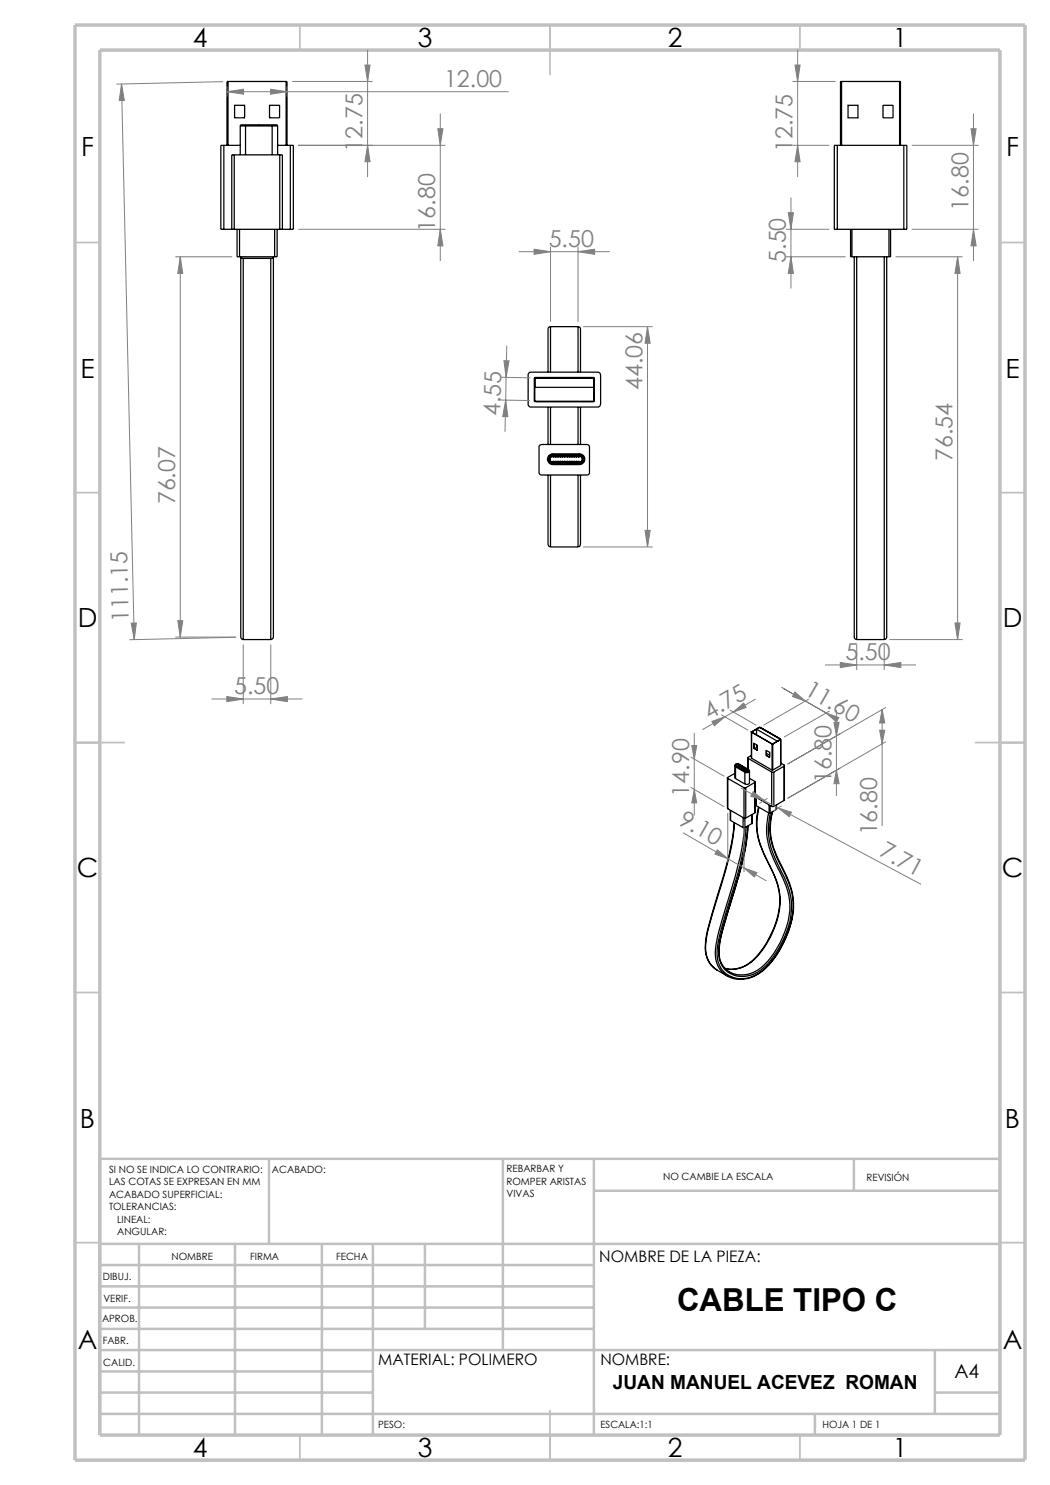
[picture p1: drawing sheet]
<svg xmlns="http://www.w3.org/2000/svg" width="210mm" height="297mm" viewBox="0 0 210 297" stroke-linecap="round" stroke-linejoin="round" font-family="sans-serif">
<g fill="none" stroke="#000" stroke-width=".25">
<path d="M45.6 16.3h-.2v12.8M45.6 16.3v12.8M45.6 16.3h11.6M57.2 16.3h.2v12.8M57.2 16.3v12.8M168.3 16.3h-.2v12.8M168.3 16.3h11.6M168.3 16.3v12.8M179.9 16.3h.2v12.8M179.9 16.3v12.8M44.8 29.1h-.6v16.8h.6M44.8 29.1v16.8"/>
<path d="M44.8 29.1h3.2M46.8 31h-.4v14.9M46.8 31v14.9M46.8 31h9.2M46.9 21.1h2v2.5l-2-.1zM48 25.2h1.1M48 25.2v5.8M49.1 25h-.9l-.2 .2M49.1 25v.2M49.1 25.2v5.8M49.1 25.2h5.3M49.1 25h5.3"/>
<path d="M51.8 25v.2M53.9 21.1h2l-.1 2.5-1.9-.1zM54.4 25h.9l.2 .2M54.4 25v.2M54.4 25.2h1.1M54.4 25.2v5.8M55.5 25.2v5.8M55.5 29.1h2.6M56 31h.5v14.9M56 31v14.9M58.1 29.1h.6v16.8h-.6M58.1 29.1v16.8"/>
<path d="M167.5 29.1h-.6v16.8h.6M167.5 29.1h13.3M167.5 29.1v16.8M169.7 21.1h1.9v2.5l-2-.1zM176.6 21.1h2l-.1 2.5-1.9-.1zM180.8 29.1h.6v16.8h-.6M180.8 29.1v16.8M44.8 45.9h1.6M46.4 45.9h.4M46.8 45.9h9.2M47.4 45.9v5.5h.5M47.9 45.9v5.5"/>
<path d="M47.9 51.4h7M48.2 51.5v70.8a22.7 22.7 0 0 0 .1 5.4l.3 .2M48.2 51.5l.4 .2M48.2 51.4v.1M48.6 51.7v76.2M48.6 51.7h5.6M54.2 51.7v76.2M54.7 51.5v75.6a.61 .61 0 0 1-.5 .8M54.7 51.5l-.5 .2M54.7 51.4v.1M54.9 45.9v5.5M55.4 45.9v5.5h-.5"/>
<path d="M56 45.9h.5M56.5 45.9h1.6M167.5 45.9h13.3M170.1 45.9v5.5h.3M170.4 51.4h7.4M170.4 45.9v5.5M170.9 51.4v76l.1 .3 .3 .2M171.3 51.4v76.5M176.8 51.4v76.5M177.3 51.4v76l-.1 .3-.4 .2M177.8 45.9v5.5M178.1 45.9v5.5h-.3"/>
<path d="M105.9 74.5l13.6-.1a.6 .6 0 0 1 .6 .6v5.8a.6 .6 0 0 1-.6 .6h-13.3a.6 .6 0 0 1-.6-.6v-5.9zM106.9 75.6l.1-.1h11.7l.2 .1v4.6l-.2 .2-11.7-.1-.1-.1zM107 77.5h11.8M110.1 65.3l-.4 .2-.1 .3v8.6M110.1 65.3h5.5M110.1 65.4v9M115.6 65.3l.4 .2 .1 .3v8.6M115.6 65.4v9M118.7 75.6h-11.7v4.6l11.7 .1 .1-4.6M118.7 75.6l.1 .1M108 89l.3-.1h9.1l.3 .1 .2 .3-.1 5.5-.3 .2-9.5-.1-.2-.3v-5.3zM109.6 95v13.8a.56 .56 0 0 0 .5 .6h5.5a.67 .67 0 0 0 .5-1v-13.4"/>
<path d="M109.6 81.4v7.5M110.1 81.4v7.5M110.1 95v14.4M110.1 91.4l.5-.2h5.3a.63 .63 0 0 1 .6 .6 .63 .63 0 0 1-.6 .7h-5.3a.62 .62 0 0 1-.6-.4 .62 .62 0 0 1 .1-.7zM110.6 91a.85 .85 0 0 0-.9 .8 .85 .85 0 0 0 .9 .9M110.6 92.7v.2M110.6 90.8a1.08 1.08 0 0 0-1.1 1 1.08 1.08 0 0 0 1.1 1.1M110.6 90.8v.2M110.6 91.3a.58 .58 0 0 0-.6 .5 .58 .58 0 0 0 .6 .6M110.6 92.4v-.2h.2v.2M110.6 91.3v.1h.2v-.1M110.6 91v.3"/>
<path d="M110.6 92.4v.3M110.6 92.7h5.3M110.6 92.4h5.3M110.6 90.8h5.3M110.6 91h5.3M110.6 91.3h5.3M110.6 92.9h5.3M111 92.4v-.2h.3v.2M111 91.3v.1h.3v-.1M111.5 92.4v-.2h.3v.2M111.5 91.3v.1h.3v-.1M111.9 92.4v-.2h.3v.2"/>
<path d="M111.9 91.3v.1h.3v-.1M112.4 92.4v-.2h.2v.2M112.4 91.3v.1h.2v-.1M112.8 92.4v-.2h.3v.2M112.8 91.3v.1h.3v-.1M113.2 92.4v.5M113.3 91.3v.1h.3v-.1M113.3 92.4v-.2h.3v.2M113.8 92.4v-.2h.3v.2M113.8 91.3v.1h.3v-.1M114.3 91.3v.1h.2v-.1M114.3 92.4v-.2h.2v.2"/>
<path d="M114.7 91.3v.1h.3v-.1M114.7 92.4v-.2h.3v.2M115.1 91.3v.1h.3v-.1M115.1 92.4v-.2h.3v.2M115.6 91.3v.1h.3v-.1M115.6 92.4v-.2h.3v.2M115.6 81.4v7.5M115.6 95v14.4M115.9 90.8a1.08 1.08 0 0 1 1.1 1 1.08 1.08 0 0 1-1.1 1.1M115.9 92.7v.2M115.9 91a.85 .85 0 0 1 .8 .8 .85 .85 0 0 1-.8 .9M115.9 90.8v.2"/>
<path d="M115.9 91.3a.58 .58 0 0 1 .6 .5 .58 .58 0 0 1-.6 .6M115.9 91v.3M115.9 92.4v.3M116.1 81.4v7.5M48.6 127.9h5.6M171.3 127.9h5.5M145.5 155.6l.1 6.1M145.6 155.7l3.2 1.8M145.6 155.7v6M147 154.7l-1.4 .8v.2M147 153.1v2.5l.1 .1M147 153.1l.1 .2"/>
<path d="M147.1 153.3v2.4M147.1 153.3l1 .6M147.1 155.7l1.9 1.1M147.2 153.2l-.1 .1M147.2 153.2l.9 .6M147.3 153.2h.1M147.3 153.2h-.1M147.3 153.2l.9 .5M147.6 153.4h.1M147.7 152.9l-.5 .1 .1 .2M147.7 153.2l-.1 .2M147.7 153l1.9 1"/>
<path d="M147.7 152.9v.3M147.7 153.2l.1 .1M147.7 153.4v.1M147.8 152.9a.4 .4 0 0 0-.5-.1 .4 .4 0 0 0-.2 .4h.1M147.8 153.3l-.1 .1M147.8 152.9h.1M147.8 153.3v.2M147.8 152.9l1.9 1M147.8 152.9h-.1M147.8 152.9a.62 .62 0 0 0-.8 .2M147.9 153.5h.1M148 153.6h.1"/>
<path d="M148 153.4h-.2l.1 .1M148 153.4l-.1 .1M148 153.4v.2M148.1 153.9l.9 .5M148.1 153.6h.1M148.1 153.5v.1M148.1 153.5l-.1 .1M148.1 153.5v.2M148.1 153.6l.1 .1M148.1 153.8v.1M148.1 153.8l.9 .5M148.2 153.7h.1"/>
<path d="M148.2 153.7l-.1 .1M148.2 153.7l1 .6M148.3 153.7h.1M148.3 153.6h-.2M148.3 153.6l-.1 .1M148.3 153.6v.1M148.3 153.7l.1 .1M148.4 153.8h.1M148.4 153.7h-.1M148.4 153.7v.1M148.4 153.8l.1 .1M148.5 153.9h.1"/>
<path d="M148.6 153.8l-.1-.1-.1 .1M148.6 153.8l-.1 .1M148.6 153.8v.1M148.6 153.9h.1M148.6 153.9l.1 .1M148.8 153.9l-.1 .1M148.8 153.9h-.2M148.8 153.9v.2M148.8 154l.1 .1M148.8 157.5h.4M148.8 157.5v6.1M148.9 154.1h.1"/>
<path d="M148.9 154h-.1M148.9 154v.1M148.9 154.1l.1 .1M149 154.4v2.4M149 154.3v.1M149 154.2h.1M149.1 154.1h-.2M149.1 154.1l-.1 .1M149.1 154.1v.1M149.2 157.5v6.1M149.2 154.3h-.2M149.2 154.3h.1"/>
<path d="M149.3 154.2v.1h.1M149.3 154.2l-.1 .1M149.3 154.2l-.2-.1 .1 .2M149.4 154.3h.1M149.5 154.3h.1M149.5 151.6v2.2M149.6 154a.25 .25 0 0 1-.1 .4 .25 .25 0 0 1-.3-.1M149.6 154v.3zM149.6 154h.1M149.6 151.7l4.7 2.7M149.6 151.7v2.2M149.7 153.9l.1 .1a.39 .39 0 0 1-.3 .4 .39 .39 0 0 1-.5-.1"/>
<path d="M149.7 153.9h.1M149.7 153.9l-.1 .1M149.7 153.9l.2 .3M149.9 155.7l1.1 .6v.2M149.9 154.2v2.4a.63 .63 0 0 1-.9 .2M149.9 154.2a.66 .66 0 0 1-.9 .2M150.3 151.6v.1M150.3 151.1l-.7 .4v.2M150.3 146.4v5.3M150.4 146.4h.1M150.3 151.7l4.1 2.3M150.8 148.7h.1"/>
<path d="M150.8 149.6v.1M150.8 148.7l.7 .4v.9M150.8 148.7v.9M150.8 149.7l.6 .4M150.8 149.7h.1M150.8 149.7l.7 .3M151 156.5l-1.8 1M151 156.5v6.1M151 156.4v6.2M151 159.3l3.3 2M151.2 159.5v1.6M151.3 147v-1.2l4.2 2.4 .6-.3"/>
<path d="M151.3 149.5l.2 .1M151.3 148.9v.6M151.3 149.5l-.4 .2M151.5 150l-.1 .1M151.9 145.5h.1M151.9 145.5l-1.5 .9M152 145.5l4.1 2.3M153.2 151.1h.1M153.2 150.1v1M153.3 150.1h-.1M153.3 150.1l.7 .4v1M153.3 151.1h.1"/>
<path d="M153.3 151.1l.6 .4M153.3 150.1v1M153.3 150.7l.7 .4M153.3 151.1l.7 .4M153.9 151.5h.1M154.3 154.4h.5M154.3 154.4v6.9M154.4 154h.2M154.6 148.8h-.2v5.2M154.6 148.8v5.2M154.8 154.4v6.9M156.1 147.9l-1.7 .9-4.1-2.4 1.7-1 4.1 2.5"/>
<path d="M156.1 147.8v.1M156.1 153.1h.1M156.1 152.6l.7 .4v.2M156.1 147.9v5.2M156.1 147.9l-1.5 .9M156.1 153.1l-1.5 .9M156.8 153.2l-2 1.2M156.8 153.2v6.9M156.9 153.1l-.1 7M145.6 161.7l3.2 1.9M146.1 162.1v2M146.1 164.1l2.5 1.4"/>
<path d="M146.8 164.5a52.3 52.3 0 0 1-2.7 12.7 59.4 59.4 0 0 0-3 11.7 5.2 5.2 0 0 0 2.4 5.2M146.9 164.6a54.5 54.5 0 0 1-3.1 13.8l-1.9 6.7a10.7 10.7 0 0 0-.3 6.9 4.6 4.6 0 0 0 1.9 2.1M148.6 165.5h.4M148.6 163.5v2M148.8 163.6h.4M148.9 165.6a56.1 56.1 0 0 1-3.1 13.9l-2 6.7-.4 1.9a6.3 6.3 0 0 0 1.6 6.8l.6 .3M149 163.7v1.8M149.6 165.2a58.2 58.2 0 0 1-3 14 58 58 0 0 0-2.8 10.6 4.4 4.4 0 0 0 2.1 4.6M150.4 164.7l-1.4 .8M150.4 162.9v1.8M150.5 162.9l-.1 1.8M151 162.6l-1.8 1"/>
<path d="M151.2 161.1l2.6 1.5M151.7 161.4a13.4 13.4 0 0 0 1.4 10l.3 .6a18 18 0 0 1 2.6 8.1 18.4 18.4 0 0 1-6 12.4 5.8 5.8 0 0 1-5 1.2 6.3 6.3 0 0 0 6.7-2.6 17.7 17.7 0 0 0 4.3-12.1 18.1 18.1 0 0 0-2.6-7 13.8 13.8 0 0 1-1.6-10.5M153.7 162.6a13.9 13.9 0 0 0 1.6 10.5 16.6 16.6 0 0 1 2.7 8.9 17.7 17.7 0 0 1-6.5 12.1 5.4 5.4 0 0 1-5.8 .1M153.8 162.6h.2M153.8 161v1.6M154 161.1v1.5M154.1 162.6a13.8 13.8 0 0 0 1.5 10.4 17.8 17.8 0 0 1 2.7 8 18.3 18.3 0 0 1-6.1 13 5.3 5.3 0 0 1-7.8-.8 8.1 8.1 0 0 1-.2-6.1l.6-2.1a142.6 142.6 0 0 0 4.2-15.4l.5-4.4M154.3 161.3h.5M154.4 162.4a13.4 13.4 0 0 0 1.5 10.2 17.9 17.9 0 0 1 2.7 9.1 19.2 19.2 0 0 1-6.2 12.5 5.8 5.8 0 0 1-7.7 .1 6.7 6.7 0 0 1-1-6.2l.4-1.9a198.3 198.3 0 0 0 4.6-16.4l.5-4.4M154.5 162.3a12.9 12.9 0 0 0 1.5 10.2 18.9 18.9 0 0 1 2.7 7.9 19.4 19.4 0 0 1-6.3 13.9 6.4 6.4 0 0 1-7 .9l-1.9-1.1M155.2 161.9l-1.2 .7M155.2 161v.9"/>
<path d="M155.3 161l-.1 .9M156.8 160.1l-2 1.2"/>
</g>
<g fill="none" stroke="#808080" stroke-width=".2">
<path d="M24.3 16.8l2.5 111.1M24.3 16.8l.6 3.3h-1.1zM44.6 16.3l-21.3 .5M45.4 18.3l3.3-.5v1zM45.4 17.3v2M45.4 18.3h56.3M54.1 17.8l3.3 .5-3.3 .5zM57.4 17.3v2M58.4 16.3h16.1M73 13h1l-.5 3.3zM73.5 9.9v25.5M158.5 16.3h8.6"/>
<path d="M159 13h1l-.5 3.3zM159.5 9.9v25.5M59.7 29.1h29.4M73.5 29.1l.5 3.2h-1zM87.6 25.7h1l-.5 3.4zM88.1 22.7v29.5M158.2 39.5v18.2M158.5 29.1h7.3M159.5 29.1l.5 3.2h-1zM182.4 29.1h13.3M194.2 25.7h1l-.5 3.4zM194.7 22.7v29.5"/>
<path d="M35.1 51.4h11.3M36.1 51.4l.4 3.3h-.9zM36.1 51.4v76M59.7 45.9h29.4M88.1 45.9l.5 3.3h-1zM103.8 50.3h18.2M106.8 49.8l3.3 .5-3.3 .6zM110.1 49.4v14.9M115.6 50.3l3.3-.5v1.1zM115.6 49.4v14.9M157.2 51.4h11.9M157.2 45.9h8.6"/>
<path d="M157.7 42.5h1l-.5 3.4zM158.2 51.4l.5 3.3h-1zM179.1 51.4h13.4M182.4 45.9h13.3M191.5 51.4v76.5M191.5 51.4l.5 3.3h-1zM194.7 45.9l.5 3.3h-1zM100.2 75.5l5.9 .1M100.8 72.1l1 .1-.6 3.3zM101.2 75.5l-.1 4.5M101.4 69.1l-.2 6.4M116.6 65.3h13.9"/>
<path d="M129.5 65.3l.5 3.3h-1zM129.5 65.3v44.1M100.1 80l5.9 .1M101.1 80l.5 3.3h-1.1zM101.1 80l-.1 6.4M116.6 109.4h13.9M129 106.1h1l-.5 3.3zM26.2 124.6h1.1l-.5 3.3zM35.1 127.4h12.1M35.6 124.1h.9l-.4 3.3zM42.3 139.8h18.2M45.4 139.3l3.2 .5-3.2 .5z"/>
<path d="M47.2 127.5l-21.3 .4M48.6 128.9v11.9M54.2 139.8l3.3-.5v1zM54.2 128.9v11.9M151.1 139.8l-4.5 2.6M156.3 137.4l8.9 5.2M156.6 137.7l8.6 4.9M159 138.4l2.1 1.8-2.6-.9zM161.8 139.8l-9.1 5.3M165 133h18.2M168.1 132.5l3.2 .5-3.2 .5zM171.3 128.9v5.1"/>
<path d="M176.8 133l3.4-.5v1zM176.8 128.9v5.1M177.9 127.9h14.6M191 124.6h1l-.5 3.3zM138.1 151.4l6.8 3.9M138.1 157.5l6.8 3.9M138.4 149.1h.9l-.4 2.7zM138.9 157.9l.4 2.7h-.9zM138.9 146.6v16.5M142.4 144.3l2.6-.9-2.1 1.8zM144.3 142.9l5.3 3.1M145 143.4l-4.5 2.5"/>
<path d="M145.9 142l5.4 3.1M146.6 142.4l2.1-1.8 .5 .9zM146.6 142.4l-1.6 1M148.2 157.6l4.6 2.5M150.6 158.4l2.2 1.7-2.7-.9zM153.5 159.7l-1.6 1M165.2 142.6l2.6 .9-.5 .9zM165.9 142.2l-9.1 5.2M166.8 144.5h1l-.5 2.7zM167.3 154l.5 2.7h-1zM167.3 142v17.2M175.9 146h1.1l-.6 2.8z"/>
<path d="M176.4 141.9l.6 2.7h-1.1zM176.4 141.9v23.3M177.2 141.5l-19.7 11.3M177.2 148.3l-19.7 11.4M136.6 166.5l12.2 7.1M143.5 170l2.1 1.7-2.6-.9zM145.6 162.6v9.9M148.8 164.4v10M148.8 173.6l4.5 2.6M148.8 173.6l2.6 .9-.5 .9zM152.8 160.1l31.4 16.8M155.6 161.6l2.7 .9-.5 .8z"/>
<path d="M156.3 161.2l-1.6 1"/>
</g>
<g fill="none" stroke="#c0c0c0" stroke-width=".35">
<path d="M60 5v5M110 5v10M160 5v5M15 48.5h5M200 48.5h5M15 98.5h5M200 98.5h5M15 148.5h10M195 148.5h10M15 198.5h5M200 198.5h5M15 248.5h5"/>
<path d="M200 248.5h5M60 287v5M110 282v10M160 287v5"/>
</g>
<g fill="none" stroke="#c0c0c0" stroke-width=".5">
<path d="M53.8 231.8v17M100.6 231.8v38.2M118.8 231.8v55.2M118.8 238.2h81.2M170.8 231.8v6.4M200 231.8h-180v55.2M20 248.8h180M20 257.3h98.8M20 253h98.8M27.8 248.8v38.2M47 248.8v38.2M64.4 248.8v38.2"/>
<path d="M74.6 248.8v38.2M85 248.8v17M20 265.8h98.8M20 261.5h98.8M20 278.5h54.6M20 274.3h54.6M20 270h180M187 278.5h13M187 270v12.8M20 282.8h180M163 282.8v4.2"/>
</g>
<path d="M15 5h190v287h-190zM20 10h180v277h-180z" fill="none" stroke="#c0c0c0" stroke-width=".7" stroke-linecap="butt"/>
<g fill="#808080">
<path d="M115.6 50.3l3.3-.5v1.1zM106.8 49.8l3.3 .5-3.3 .6z"/>
<path d="M45.4 139.3l3.2 .5-3.2 .5zM54.2 139.8l3.3-.5v1zM45.4 18.3l3.3-.5v1zM54.1 17.8l3.3 .5-3.3 .5zM168.1 132.5l3.2 .5-3.2 .5zM176.8 133l3.4-.5v1z"/>
<path d="M142.4 144.3l2.6-.9-2.1 1.8zM146.6 142.4l2.1-1.8 .5 .9z"/>
<path d="M100.8 72.1l1 .1-.6 3.3zM101.1 80l.5 3.3h-1.1z"/>
<path d="M191.5 51.4l.5 3.3h-1zM191 124.6h1l-.5 3.3z"/>
<path d="M36.1 51.4l.4 3.3h-.9zM35.6 124.1h.9l-.4 3.3zM73 13h1l-.5 3.3zM73.5 29.1l.5 3.2h-1zM87.6 25.7h1l-.5 3.4zM88.1 45.9l.5 3.3h-1zM129.5 65.3l.5 3.3h-1zM129 106.1h1l-.5 3.3zM194.2 25.7h1l-.5 3.4zM194.7 45.9l.5 3.3h-1zM159 13h1l-.5 3.3zM159.5 29.1l.5 3.2h-1zM157.7 42.5h1l-.5 3.4zM158.2 51.4l.5 3.3h-1zM166.8 144.5h1l-.5 2.7zM167.3 154l.5 2.7h-1zM176.4 141.9l.6 2.7h-1.1zM175.9 146h1.1l-.6 2.8zM138.4 149.1h.9l-.4 2.7zM138.9 157.9l.4 2.7h-.9z"/>
<path d="M24.3 16.8l.6 3.3h-1.1zM26.2 124.6h1.1l-.5 3.3z"/>
<path d="M159 138.4l2.1 1.8-2.6-.9zM165.2 142.6l2.6 .9-.5 .9zM143.5 170l2.1 1.7-2.6-.9zM148.8 173.6l2.6 .9-.5 .9z"/>
<path d="M150.6 158.4l2.2 1.7-2.7-.9zM155.6 161.6l2.7 .9-.5 .8z"/>
</g>
<text font-size="6.3" x="135.4" y="262.2">CABLE TIPO C</text>
<g font-size="5.3">
<text x="38.5" y="9.5">4</text>
<text x="83.5" y="9.5">3</text>
<text x="133.6" y="9.5">2</text>
<text x="178.6" y="9.5">1</text>
<text x="16.2" y="31.3">F</text>
<text x="201.2" y="31.3">F</text>
<text x="16.1" y="75.5">E</text>
<text x="201.1" y="75.5">E</text>
<text x="15.5" y="125.5">D</text>
<text x="200.5" y="125.5">D</text>
<text x="15.4" y="175.5">C</text>
<text x="200.4" y="175.5">C</text>
<text x="16" y="225.5">B</text>
<text x="201" y="225.5">B</text>
<text x="15.5" y="269.8">A</text>
<text x="200.5" y="269.8">A</text>
<text x="38.5" y="291.5">4</text>
<text x="83.5" y="291.5">3</text>
<text x="133.6" y="291.5">2</text>
<text x="178.6" y="291.5">1</text>
</g>
<g font-size="4.7" fill="#808080">
<text x="88.8" y="17.3">12.00</text>
<text x="72.5" y="30.3" transform="rotate(-90 72.5 30.3)">12.75</text>
<text x="158.5" y="30.4" transform="rotate(-90 158.5 30.4)">12.75</text>
<text x="87.1" y="46.3" transform="rotate(-90 87.1 46.3)">16.80</text>
<text x="193.7" y="42.1" transform="rotate(-90 193.7 42.1)">16.80</text>
<text x="109.7" y="49.3">5.50</text>
<text x="157.2" y="52.6" transform="rotate(-90 157.2 52.6)">5.50</text>
<text x="128.5" y="78" transform="rotate(-90 128.5 78)">44.06</text>
<text x="100.1" y="83.2" transform="rotate(-89 100.1 83.2)">4.55</text>
<text x="190.5" y="92.3" transform="rotate(-90 190.5 92.3)">76.54</text>
<text x="35.1" y="100.9" transform="rotate(-90 35.1 100.9)">76.07</text>
<text x="25.8" y="124.4" transform="rotate(-91 25.8 124.4)">111.15</text>
<text x="169.1" y="132">5.50</text>
<text x="46.8" y="138.8">5.50</text>
<text x="141.9" y="144" transform="rotate(-30 141.9 144)">4.75</text>
<text x="160.7" y="138.8" transform="rotate(30 160.7 138.8)">11.60</text>
<text x="137.9" y="159.3" transform="rotate(-90 137.9 159.3)">14.90</text>
<text x="166.3" y="156.6" transform="rotate(-90 166.3 156.6)">16.80</text>
<text x="135.5" y="164.7" transform="rotate(30 135.5 164.7)">9.10</text>
<text x="175.4" y="167.1" transform="rotate(-90 175.4 167.1)">16.80</text>
<text x="175.6" y="171.1" transform="rotate(28 175.6 171.1)">7.71</text>
</g>
<g font-size="3.9">
<text x="190.9" y="275.5">A4</text>
<text x="122.6" y="277.8">JUAN MANUEL ACEVEZ ROMAN</text>
</g>
<g font-size="3.2">
<text x="119.9" y="252.3">NOMBRE DE LA PIEZA:</text>
<text x="75.6" y="272.9">MATERIAL: POLIMERO</text>
<text x="120.1" y="272.9">NOMBRE:</text>
</g>
<g font-size="2">
<text x="21.8" y="234.6">SI NO SE INDICA LO CONTRARIO:</text>
<text x="21.8" y="237.1">LAS COTAS SE EXPRESAN EN MM</text>
<text x="21.8" y="239.6">ACABADO SUPERFICIAL:</text>
<text x="54.4" y="234.6">ACABADO:</text>
<text x="101.3" y="234.5">REBARBAR Y</text>
<text x="101.3" y="237">ROMPER ARISTAS</text>
<text x="101.3" y="239.5">VIVAS</text>
<text x="132.6" y="236">NO CAMBIE LA ESCALA</text>
<text x="173.3" y="236.2">REVISIÓN</text>
<text x="21.8" y="242.1">TOLERANCIAS:</text>
<text x="23.4" y="244.6">LINEAL:</text>
<text x="23.4" y="247.1">ANGULAR:</text>
<text x="34.3" y="252">NOMBRE</text>
<text x="50" y="251.9">FIRMA</text>
<text x="67.2" y="251.9">FECHA</text>
<text x="20.6" y="256.1">DIBUJ.</text>
<text x="20.7" y="260.3">VERIF.</text>
<text x="20.4" y="264.4">APROB.</text>
<text x="20.5" y="268.8">FABR.</text>
<text x="20.7" y="273.1">CALID.</text>
<text x="75.6" y="285.5">PESO:</text>
<text x="120.1" y="285.6">ESCALA:1:1</text>
<text x="164.5" y="285.6">HOJA 1 DE 1</text>
</g>
</svg>
